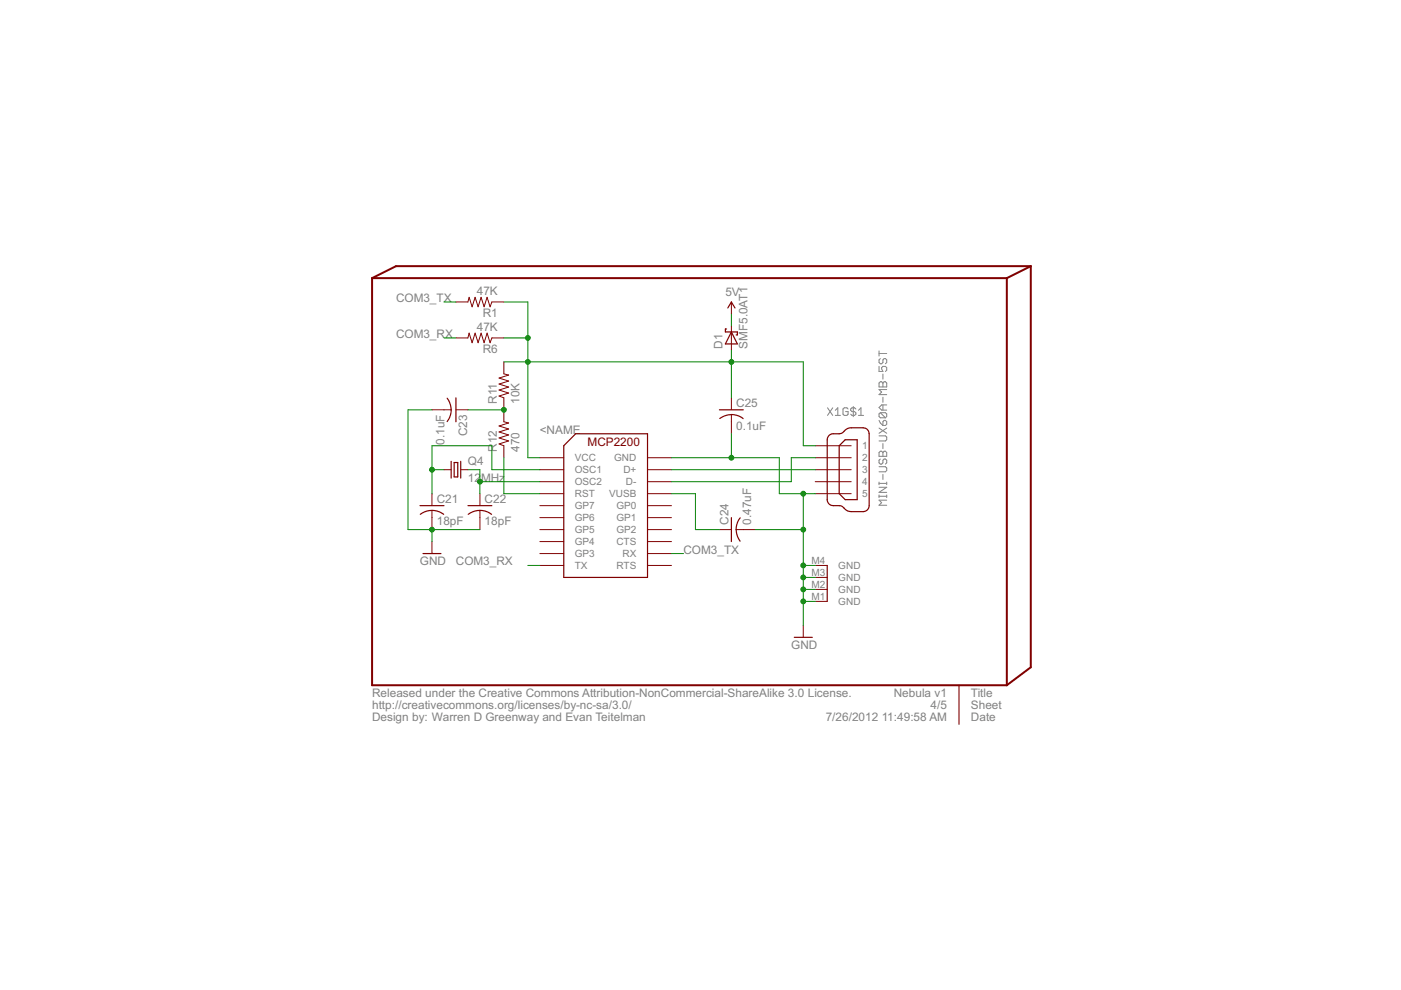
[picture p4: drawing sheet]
<svg xmlns="http://www.w3.org/2000/svg" width="297mm" height="210mm" viewBox="0 0 297 210" stroke-linecap="round" stroke-linejoin="round" font-family="sans-serif">
<g fill="#808080" stroke="#808080" stroke-width=".21">
<path d="M186.4 107.1h1.6z"/>
<path d="M186.4 107.1l.5-.5z"/>
<path d="M186.4 106l.5 .6z"/>
<path d="M186.4 106h1.6z"/>
<path d="M188 104.9v.6z"/>
<path d="M186.4 105.2h1.6z"/>
<path d="M186.4 104.9v.6z"/>
<path d="M186.4 104.4h1.6z"/>
<path d="M186.4 104.4l1.6-1.1z"/>
<path d="M186.4 103.3h1.6z"/>
<path d="M188 102.2v.6z"/>
<path d="M186.4 102.5h1.6z"/>
<path d="M186.4 102.2v.6z"/>
<path d="M187.2 100.6v1.1z"/>
<path d="M186.4 100h1.3z"/>
<path d="M187.7 100l.3-.2z"/>
<path d="M188 99.2v.6z"/>
<path d="M187.7 99l.3 .2z"/>
<path d="M186.4 99h1.3z"/>
<path d="M186.4 97.6l.2-.3z"/>
<path d="M186.4 97.6v.5z"/>
<path d="M186.4 98.1l.2 .3z"/>
<path d="M186.6 98.4h.3z"/>
<path d="M186.9 98.4l.3-.3z"/>
<path d="M187.2 97.6v.5z"/>
<path d="M187.2 97.6l.3-.3z"/>
<path d="M187.5 97.3h.2z"/>
<path d="M187.7 97.3l.3 .3z"/>
<path d="M188 97.6v.5z"/>
<path d="M188 98.1l-.3 .3z"/>
<path d="M186.4 96.8h1.6z"/>
<path d="M186.4 95.9v.9z"/>
<path d="M186.4 95.9l.2-.2z"/>
<path d="M186.6 95.7h.3z"/>
<path d="M186.9 95.7l.3 .2z"/>
<path d="M187.5 95.7l-.3 .2z"/>
<path d="M187.5 95.7h.2z"/>
<path d="M187.7 95.7l.3 .2z"/>
<path d="M188 95.9v.9z"/>
<path d="M187.2 95.9v.9z"/>
<path d="M187.2 94v1.1z"/>
<path d="M186.4 93.5h1.3z"/>
<path d="M187.7 93.5l.3-.3z"/>
<path d="M188 92.7v.5z"/>
<path d="M187.7 92.4l.3 .3z"/>
<path d="M186.4 92.4h1.3z"/>
<path d="M186.4 91.9l1.6-1.1z"/>
<path d="M186.4 90.8l1.6 1.1z"/>
<path d="M186.4 89.1l.2 .6z"/>
<path d="M186.6 89.7l.6 .5z"/>
<path d="M187.2 90.2h.5z"/>
<path d="M187.7 90.2l.3-.3z"/>
<path d="M188 89.4v.5z"/>
<path d="M187.7 89.1l.3 .3z"/>
<path d="M187.5 89.1h.2z"/>
<path d="M187.5 89.1l-.3 .3z"/>
<path d="M187.2 89.4v.8z"/>
<path d="M186.6 88.6h1.1z"/>
<path d="M186.4 88.3l.2 .3z"/>
<path d="M186.4 87.8v.5z"/>
<path d="M186.4 87.8l.2-.3z"/>
<path d="M186.6 87.5h1.1z"/>
<path d="M187.7 87.5l.3 .3z"/>
<path d="M188 87.8v.5z"/>
<path d="M188 88.3l-.3 .3z"/>
<path d="M186.6 87.5l1.1 1.1z"/>
<path d="M186.9 87h1.1z"/>
<path d="M186.4 86.4l.5 .6z"/>
<path d="M186.4 86.4l.5-.5z"/>
<path d="M186.9 85.9h1.1z"/>
<path d="M187.2 85.9v1.1z"/>
<path d="M187.2 84.2v1.1z"/>
<path d="M186.4 83.7h1.6z"/>
<path d="M186.4 83.7l.5-.6z"/>
<path d="M186.4 82.6l.5 .5z"/>
<path d="M186.4 82.6h1.6z"/>
<path d="M186.4 82h1.6z"/>
<path d="M186.4 81.2v.8z"/>
<path d="M186.6 80.9l-.2 .3z"/>
<path d="M186.6 80.9h.3z"/>
<path d="M186.9 80.9l.3 .3z"/>
<path d="M187.5 80.9l-.3 .3z"/>
<path d="M187.5 80.9h.2z"/>
<path d="M187.7 80.9l.3 .3z"/>
<path d="M188 81.2v.8z"/>
<path d="M187.2 81.2v.8z"/>
<path d="M187.2 79.3v1.1z"/>
<path d="M186.4 77.7v1.1z"/>
<path d="M186.4 78.8h.8z"/>
<path d="M186.9 78.2l.3 .6z"/>
<path d="M186.9 78v.2z"/>
<path d="M186.9 78l.3-.3z"/>
<path d="M187.2 77.7h.5z"/>
<path d="M187.7 77.7l.3 .3z"/>
<path d="M188 78v.5z"/>
<path d="M188 78.5l-.3 .3z"/>
<path d="M186.6 76l-.2 .3z"/>
<path d="M186.4 76.3v.6z"/>
<path d="M186.4 76.9l.2 .2z"/>
<path d="M186.6 77.1h.3z"/>
<path d="M186.9 77.1l.3-.2z"/>
<path d="M187.2 76.3v.6z"/>
<path d="M187.5 76l-.3 .3z"/>
<path d="M187.5 76h.2z"/>
<path d="M187.7 76l.3 .3z"/>
<path d="M188 76.3v.6z"/>
<path d="M188 76.9l-.3 .2z"/>
<path d="M186.4 75h1.6z"/>
<path d="M186.4 74.4v1.1z"/>
<path d="M175.5 86.5l1.1 1.6z"/>
<path d="M176.6 86.5l-1.1 1.6z"/>
<path d="M177.1 87l.5-.5z"/>
<path d="M177.6 86.5v1.6z"/>
<path d="M177.1 88.1h1.1z"/>
<path d="M179.6 86.5l.2 .2z"/>
<path d="M179 86.5h.6z"/>
<path d="M178.7 86.7l.3-.2z"/>
<path d="M178.7 86.7v1.1z"/>
<path d="M178.7 87.8l.3 .3z"/>
<path d="M179 88.1h.6z"/>
<path d="M179.8 87.8l-.2 .3z"/>
<path d="M179.8 87.3v.5z"/>
<path d="M179.3 87.3h.5z"/>
<path d="M180.4 87.8l.2 .3z"/>
<path d="M180.6 88.1h.6z"/>
<path d="M181.2 88.1l.3-.3z"/>
<path d="M181.5 87.5v.3z"/>
<path d="M181.2 87.3l.3 .2z"/>
<path d="M180.6 87.3h.6z"/>
<path d="M180.4 87l.2 .3z"/>
<path d="M180.4 86.7v.3z"/>
<path d="M180.4 86.7l.2-.2z"/>
<path d="M180.6 86.5h.6z"/>
<path d="M181.2 86.5l.3 .2z"/>
<path d="M180.9 86.2v2.1z"/>
<path d="M182 87l.5-.5z"/>
<path d="M182.5 86.5v1.6z"/>
<path d="M182 88.1h1.1z"/>
</g>
<g fill="#800000" stroke="#800000" stroke-width=".42">
<path d="M78.9 59v86.3z"/>
<path d="M78.9 59h134.6z"/>
<path d="M213.5 59v86.3z"/>
<path d="M78.9 145.3h134.6z"/>
<path d="M213.5 145.3l5-3.8z"/>
<path d="M213.5 59l5-2.6z"/>
<path d="M218.5 56.4v85.1z"/>
<path d="M84 56.4h134.5z"/>
<path d="M78.9 59l5.1-2.6z"/>
</g>
<g fill="#800000" stroke="#800000" stroke-width=".21">
<path d="M114.4 97h5.1z"/>
<path d="M114.4 99.6h5.1z"/>
<path d="M114.4 102.1h5.1z"/>
<path d="M114.4 104.7h5.1z"/>
<path d="M114.4 107.2h5.1z"/>
<path d="M114.4 109.7h5.1z"/>
<path d="M114.4 112.3h5.1z"/>
<path d="M114.4 114.8h5.1z"/>
<path d="M114.4 117.4h5.1z"/>
<path d="M114.4 119.9h5.1z"/>
<path d="M137.3 119.9h5.1z"/>
<path d="M137.3 117.4h5.1z"/>
<path d="M137.3 114.8h5.1z"/>
<path d="M137.3 112.3h5.1z"/>
<path d="M137.3 109.7h5.1z"/>
<path d="M137.3 107.2h5.1z"/>
<path d="M137.3 104.7h5.1z"/>
<path d="M137.3 102.1h5.1z"/>
<path d="M137.3 99.6h5.1z"/>
<path d="M137.3 97h5.1z"/>
<path d="M172.8 94.5h7.7z"/>
<path d="M172.8 97h7.7z"/>
<path d="M172.8 99.6h7.7z"/>
<path d="M172.8 102.1h7.7z"/>
<path d="M172.8 104.7h7.7z"/>
<path d="M172.8 127.5h2.6z"/>
<path d="M172.8 125h2.6z"/>
<path d="M172.8 122.4h2.6z"/>
<path d="M172.8 119.9h2.6z"/>
<path d="M97.7 99.6h1.5z"/>
<path d="M94.1 99.6h1.6z"/>
<path d="M170.3 132.6v2.5z"/>
<path d="M91.6 114.8v2.6z"/>
<path d="M91.6 108.2v1.5z"/>
<path d="M91.6 104.7v2.5z"/>
<path d="M91.6 109.7v2.6z"/>
<path d="M101.7 108.2v1.5z"/>
<path d="M101.7 104.7v2.5z"/>
<path d="M101.7 109.7v2.6z"/>
<path d="M94.1 86.9h1.6z"/>
<path d="M96.7 86.9h2.5z"/>
<path d="M91.6 86.9h2.5z"/>
<path d="M156.1 112.3h1.5z"/>
<path d="M152.5 112.3h2.6z"/>
<path d="M157.6 112.3h2.5z"/>
<path d="M155.1 87.9v1.5z"/>
<path d="M155.1 84.3v2.6z"/>
<path d="M155.1 89.4v2.6z"/>
<path d="M106.8 76.7v2.6z"/>
<path d="M106.8 84.3v2.6z"/>
<path d="M105.8 84l1 .3z"/>
<path d="M105.8 84l2-.7z"/>
<path d="M105.8 82.7l2 .6z"/>
<path d="M105.8 82.7l2-.6z"/>
<path d="M105.8 81.4l2 .7z"/>
<path d="M105.8 81.4l2-.6z"/>
<path d="M105.8 80.2l2 .6z"/>
<path d="M105.8 80.2l2-.7z"/>
<path d="M106.8 79.3l1 .2z"/>
<path d="M106.8 86.9v2.5z"/>
<path d="M106.8 94.5v2.5z"/>
<path d="M105.8 94.1l1 .4z"/>
<path d="M105.8 94.1l2-.6z"/>
<path d="M105.8 92.9l2 .6z"/>
<path d="M105.8 92.9l2-.7z"/>
<path d="M105.8 91.6l2 .6z"/>
<path d="M105.8 91.6l2-.6z"/>
<path d="M105.8 90.3l2 .7z"/>
<path d="M105.8 90.3l2-.6z"/>
<path d="M106.8 89.4l1 .3z"/>
<path d="M155.1 64v2.6z"/>
<path d="M155.1 71.6v2.6z"/>
<path d="M155.1 69.1v2.5z"/>
<path d="M96.7 64h2.5z"/>
<path d="M104.3 64h2.5z"/>
<path d="M104.3 64l-.4 1z"/>
<path d="M103.3 63l.6 2z"/>
<path d="M103.3 63l-.7 2z"/>
<path d="M102 63l.6 2z"/>
<path d="M102 63l-.6 2z"/>
<path d="M100.7 63l.7 2z"/>
<path d="M100.7 63l-.6 2z"/>
<path d="M99.5 63l.6 2z"/>
<path d="M99.5 63l-.3 1z"/>
<path d="M96.7 71.6h2.5z"/>
<path d="M104.3 71.6h2.5z"/>
<path d="M104.3 71.6l-.4 1.1z"/>
<path d="M103.3 70.6l.6 2.1z"/>
<path d="M103.3 70.6l-.7 2.1z"/>
<path d="M102 70.6l.6 2.1z"/>
<path d="M102 70.6l-.6 2.1z"/>
<path d="M100.7 70.6l.7 2.1z"/>
<path d="M100.7 70.6l-.6 2.1z"/>
<path d="M99.5 70.6l.6 2.1z"/>
<path d="M99.5 70.6l-.3 1z"/>
</g>
<g fill="#800000" stroke="#800000" stroke-width=".25">
<path d="M119.5 94.5v27.9z"/>
<path d="M122 92l-2.5 2.5z"/>
<path d="M122 92h15.3z"/>
<path d="M137.3 92v30.4z"/>
<path d="M119.5 122.4h17.8z"/>
<path d="M175.4 93.2v12.7z"/>
<path d="M176.7 107.2h1.2z"/>
<path d="M180.5 108.5h2.5z"/>
<path d="M184.3 92v15.2z"/>
<path d="M176.7 92h1.2z"/>
<path d="M180.5 90.7h2.5z"/>
<path d="M177.9 94.5v10.2z"/>
<path d="M177.9 104.7l1.3 1.2z"/>
<path d="M179.2 105.9h2.5z"/>
<path d="M181.7 93.2v12.7z"/>
<path d="M179.2 93.2h2.5z"/>
<path d="M179.2 93.2l-1.3 1.3z"/>
<path d="M175.4 119.9v7.6z"/>
<path d="M96.3 98.1v3z"/>
<path d="M96.3 101.1h.7z"/>
<path d="M97 98.1v3z"/>
<path d="M96.3 98.1h.7z"/>
<path d="M97.7 97.8v3.6z"/>
<path d="M95.7 97.8v3.6z"/>
<path d="M168.4 135.1h3.8z"/>
<path d="M89.7 117.4h3.8z"/>
<path d="M89 107.2h5.1z"/>
<path d="M99.2 107.2h5.1z"/>
<path d="M96.7 84.3v5.1z"/>
<path d="M155.1 109.7v5.1z"/>
<path d="M152.5 86.9h5.1z"/>
<path d="M203.3 145.3v8.2z"/>
<path d="M155.1 64l.7 1.3z"/>
<path d="M155.1 64l-.8 1.3z"/>
<path d="M155.1 70.4l1.2 2.5z"/>
<path d="M155.1 70.4l-1.3 2.5z"/>
<path d="M153.8 69.7v.7z"/>
<path d="M153.8 70.4h1.3z"/>
<path d="M153.8 72.9h2.5z"/>
<path d="M155.1 70.4h1.2z"/>
<path d="M153.8 69.7h.3z"/>
<path d="M156.3 70.4v.6z"/>
<path d="M156.1 71h.2z"/>
</g>
<g fill="none" stroke="#800000" stroke-width=".25">
<path d="M94.8 84.4a4 4 0 0 1 0 5M152.6 88.7a4 4 0 0 1 5 .1M176.7 92l-.8 .2-.4 .5-.1 .5M180.5 90.7l-.7 .1-1.3 1-.6 .2M183 90.7l.6 .1 .4 .4 .3 .8M91.6 108.2l1.6 .3 .9 .6M91.6 108.2l-1.1 .2-1.4 .7M101.7 108.2l1.6 .3 .9 .6M101.7 108.2l-1 .2-1.4 .7M156.1 112.3l.3 1.5 .5 .9M156.9 109.8l-.5 .9-.3 1.6M175.4 105.9l.1 .6 .4 .4 .8 .3"/>
<path d="M177.9 107.2l.6 .1 1.3 1.1 .7 .1M184.3 107.2l-.3 .8-.4 .4-.6 .1"/>
</g>
<g fill="#008000" stroke="#008000" stroke-width=".21">
<path d="M99.2 86.9h7.6z"/>
<path d="M91.6 112.3v2.5z"/>
<path d="M91.6 112.3h10.1z"/>
<path d="M86.5 112.3h5.1z"/>
<path d="M86.5 86.9v25.4z"/>
<path d="M86.5 86.9h5.1z"/>
<path d="M170.3 127.5v5.1z"/>
<path d="M170.3 125v2.5z"/>
<path d="M170.3 122.4v2.6z"/>
<path d="M170.3 119.9v2.5z"/>
<path d="M170.3 112.3v7.6z"/>
<path d="M170.3 104.7v7.6z"/>
<path d="M170.3 119.9h2.5z"/>
<path d="M170.3 122.4h2.5z"/>
<path d="M170.3 125h2.5z"/>
<path d="M170.3 127.5h2.5z"/>
<path d="M142.4 97h12.7z"/>
<path d="M155.1 97h10.1z"/>
<path d="M165.2 97v7.7z"/>
<path d="M165.2 104.7h5.1z"/>
<path d="M160.1 112.3h10.2z"/>
<path d="M155.1 92v5z"/>
<path d="M170.3 104.7h2.5z"/>
<path d="M101.7 99.6v2.5z"/>
<path d="M99.2 99.6h2.5z"/>
<path d="M101.7 102.1h12.7z"/>
<path d="M101.7 102.1v2.6z"/>
<path d="M91.6 99.6v5.1z"/>
<path d="M91.6 99.6h2.5z"/>
<path d="M104.3 99.6h10.1z"/>
<path d="M104.3 94.5v5.1z"/>
<path d="M91.6 94.5h12.7z"/>
<path d="M91.6 94.5v5.1z"/>
<path d="M106.8 97v7.7z"/>
<path d="M106.8 104.7h7.6z"/>
<path d="M142.4 102.1h25.4z"/>
<path d="M167.8 97v5.1z"/>
<path d="M167.8 97h5z"/>
<path d="M142.4 104.7h5z"/>
<path d="M147.4 104.7v7.6z"/>
<path d="M147.4 112.3h5.1z"/>
<path d="M142.4 99.6h30.4z"/>
<path d="M111.9 119.9h2.5z"/>
<path d="M94.1 71.6h2.6z"/>
<path d="M142.4 117.4h2.5z"/>
<path d="M94.1 64h2.6z"/>
<path d="M111.9 97h2.5z"/>
<path d="M111.9 76.7v20.3z"/>
<path d="M106.8 76.7h5.1z"/>
<path d="M170.3 76.7v17.8z"/>
<path d="M111.9 76.7h43.2z"/>
<path d="M155.1 76.7h15.2z"/>
<path d="M155.1 76.7v7.6z"/>
<path d="M170.3 94.5h2.5z"/>
<path d="M155.1 74.2v2.5z"/>
<path d="M106.8 64h5.1z"/>
<path d="M111.9 64v7.6z"/>
<path d="M111.9 71.6v5.1z"/>
<path d="M106.8 71.6h5.1z"/>
<path d="M155.1 66.6v2.5z"/>
<circle cx="106.8" cy="86.9" r=".51"/>
<circle cx="91.6" cy="112.3" r=".51"/>
<circle cx="170.3" cy="119.9" r=".51"/>
<circle cx="170.3" cy="122.4" r=".51"/>
<circle cx="170.3" cy="125" r=".51"/>
<circle cx="170.3" cy="127.5" r=".51"/>
<circle cx="170.3" cy="112.3" r=".51"/>
<circle cx="155.1" cy="97" r=".51"/>
<circle cx="170.3" cy="104.7" r=".51"/>
<circle cx="101.7" cy="102.1" r=".51"/>
<circle cx="91.6" cy="99.6" r=".51"/>
<circle cx="111.9" cy="76.7" r=".51"/>
<circle cx="155.1" cy="76.7" r=".51"/>
<circle cx="111.9" cy="71.6" r=".51"/>
</g>
<g font-size="2.8" fill="#808080">
<text x="84" y="64">COM3_TX</text>
<text x="101.1" y="62.5">47K</text>
<text x="153.8" y="62.8">5V</text>
<text x="84" y="71.7">COM3_RX</text>
<text x="101.1" y="70.1">47K</text>
<text x="102.4" y="67.3">R1</text>
<text x="102.4" y="74.9">R6</text>
<text x="153.2" y="73.9" transform="rotate(-90 153.2 73.9)">D1</text>
<text x="158.5" y="73.9" transform="rotate(-90 158.5 73.9)">SMF5.0AT1</text>
<text x="105.3" y="85.6" transform="rotate(-90 105.3 85.6)">R11</text>
<text x="110.1" y="85.6" transform="rotate(-90 110.1 85.6)">10K</text>
<text x="156.1" y="86.3">C25</text>
<text x="94.3" y="94.3" transform="rotate(-90 94.3 94.3)">0.1uF</text>
<text x="99.1" y="92.5" transform="rotate(-90 99.1 92.5)">C23</text>
<text x="105.3" y="95.8" transform="rotate(-90 105.3 95.8)">R12</text>
<text x="110.1" y="95.8" transform="rotate(-90 110.1 95.8)">470</text>
<text x="114.4" y="92">&lt;NAME</text>
<text x="156.1" y="91.1">0.1uF</text>
<text x="99.2" y="98.6">Q4</text>
<text x="92.6" y="106.6">C21</text>
<text x="99.2" y="102.1">12</text>
<text x="102" y="102.1">MHz</text>
<text x="102.8" y="106.6">C22</text>
<text x="92.6" y="111.4">18pF</text>
<text x="102.8" y="111.4">18pF</text>
<text x="154.4" y="111.3" transform="rotate(-90 154.4 111.3)">C24</text>
<text x="159.3" y="111.3" transform="rotate(-90 159.3 111.3)">0.47uF</text>
<text x="89" y="119.9">GND</text>
<text x="96.7" y="119.9">COM3_RX</text>
<text x="144.9" y="117.4">COM3_TX</text>
<text x="167.8" y="137.7">GND</text>
<text x="78.9" y="147.8">Released under the Creative Commons Attribution-NonCommercial-ShareAlike 3.0 License.</text>
<text x="189.5" y="147.8">Nebula v1</text>
<text x="205.9" y="147.8">Title</text>
<text x="78.9" y="150.4">http://creativecommons.org/licenses/by-nc-sa/3.0/</text>
<text x="78.9" y="152.9">Design by: Warren D Greenway and Evan Teitelman</text>
<text x="175.1" y="152.9">7/26/2012</text>
<text x="186.9" y="152.9">11:49:58 AM</text>
<text x="197.3" y="150.4">4/5</text>
<text x="205.9" y="150.4">Sheet</text>
<text x="205.9" y="152.9">Date</text>
</g>
<text font-size="2.8" fill="#800000" x="124.6" y="94.5">MCP2200</text>
<g font-size="2.4" fill="#808080">
<text x="182.8" y="95.3">1</text>
<text x="121.9" y="97.8">VCC</text>
<text x="121.9" y="100.3">OSC1</text>
<text x="130.2" y="97.8">GND</text>
<text x="132.2" y="100.3">D+</text>
<text x="182.8" y="97.8">2</text>
<text x="182.8" y="100.3">3</text>
<text x="121.9" y="102.9">OSC2</text>
<text x="121.9" y="105.4">RST</text>
<text x="121.9" y="108">GP7</text>
<text x="129.2" y="105.4">VUSB</text>
<text x="130.7" y="108">GP0</text>
<text x="132.7" y="102.9">D-</text>
<text x="182.8" y="102.9">4</text>
<text x="182.8" y="105.4">5</text>
<text x="121.9" y="110.5">GP6</text>
<text x="121.9" y="113">GP5</text>
<text x="130.7" y="113">GP2</text>
<text x="130.7" y="110.5">GP1</text>
<text x="121.9" y="115.6">GP4</text>
<text x="121.9" y="118.1">GP3</text>
<text x="130.7" y="115.6">CTS</text>
<text x="132" y="118.1">RX</text>
<text x="172.1" y="119.5">M4</text>
<text x="121.9" y="120.7">TX</text>
<text x="130.7" y="120.7">RTS</text>
<text x="172.1" y="124.6">M2</text>
<text x="172.1" y="122.1">M3</text>
<text x="177.7" y="125.7">GND</text>
<text x="177.7" y="123.2">GND</text>
<text x="177.7" y="120.7">GND</text>
<text x="172.1" y="127.2">M1</text>
<text x="177.7" y="128.3">GND</text>
</g>
</svg>
